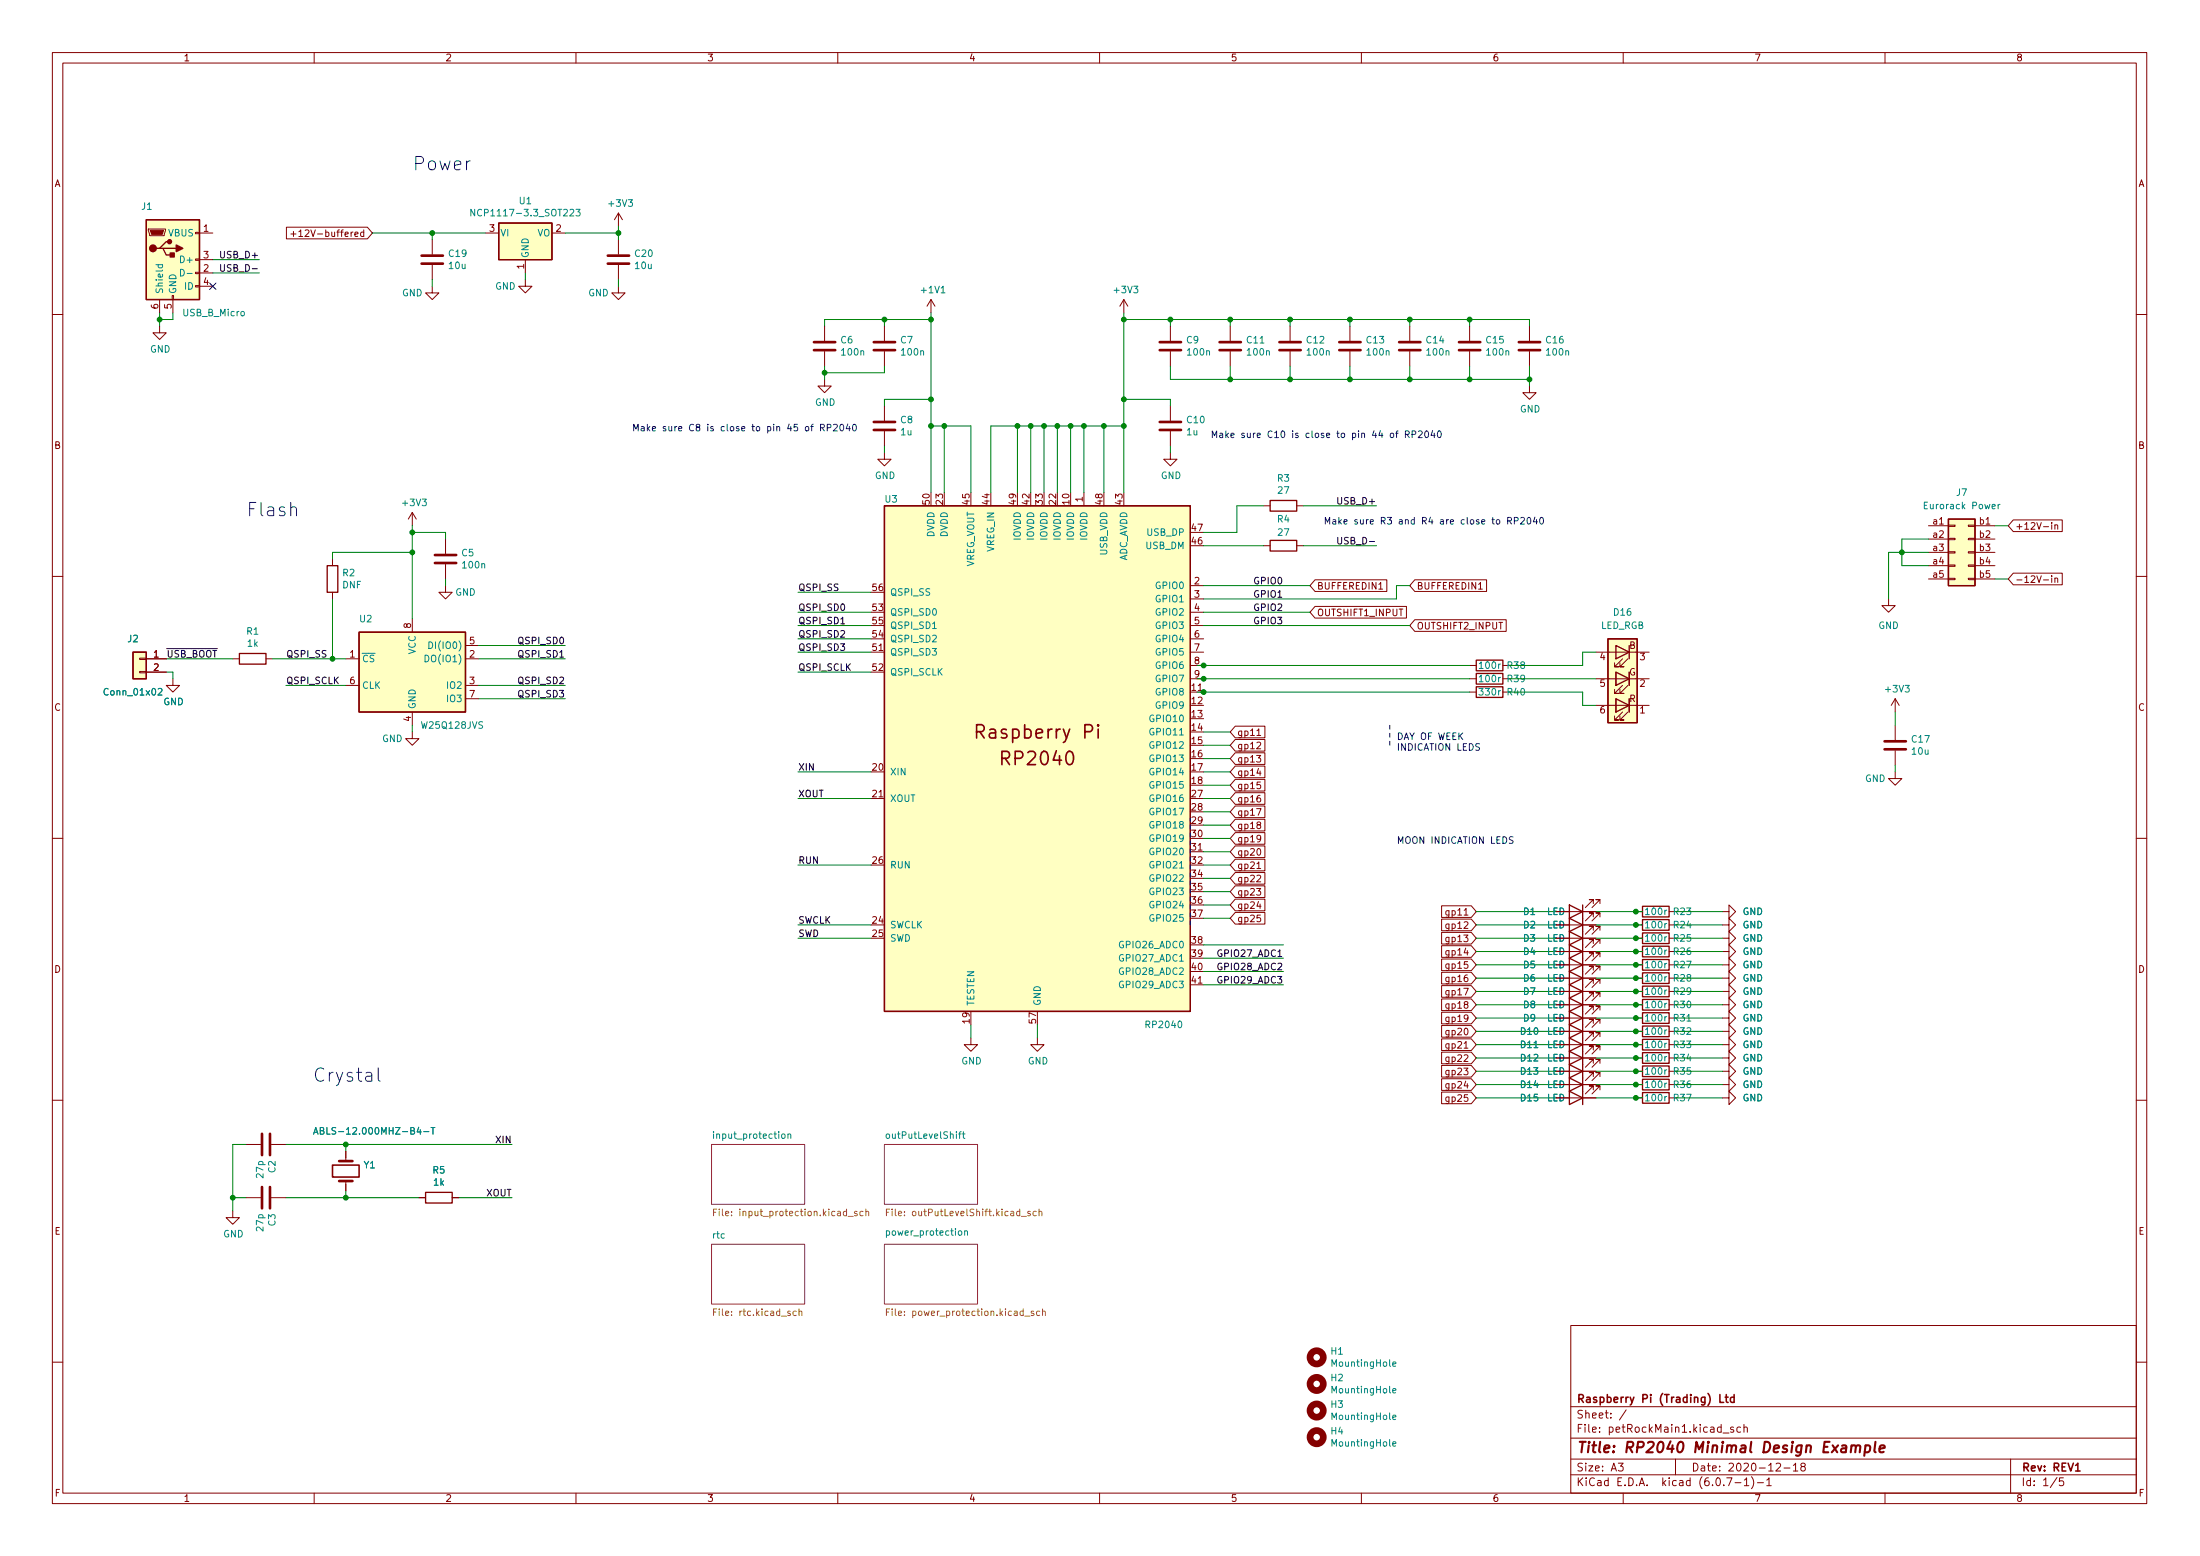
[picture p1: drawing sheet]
<svg xmlns="http://www.w3.org/2000/svg" width="420mm" height="297mm" viewBox="0 0 420 297" stroke-linecap="round" stroke-linejoin="round" font-family="sans-serif">
<g fill="none" stroke="#840000" stroke-width=".19">
<path d="M10 10h400v277h-400zM12 12h396v273h-396zM60 10v2M110 10v2M160 10v2M210 10v2M260 10v2M310 10v2M360 10v2M28.3 43.7h3.3v.3l-.2 1h-2.8zM30.5 57.2v2.5M32.9 56.4h.2v.8h-.2z"/>
<path d="M33 57.2v2.5M37.3 54.5h.8v.3h-.8zM37.3 52h.8v.2h-.8zM37.3 49.4h.8v.3h-.8zM37.3 44.4h.8v.2h-.8zM38.1 44.5h2.5M38.1 52.1h2.5M38.1 49.6h2.5M38.1 54.6h2.5M54.7 43.4h15.5l.9 1.1-.9 1.1h-15.5zM55.6 44.7h.9M56 44.2v1"/>
<path d="M57.1 44.2l.3-.3v1.3M57.1 45.2h.7M82.5 54.6v1.3h1.3l-1.3 1.3-1.2-1.3h1.2M82.5 45.8v2.8M82.5 50.6v2.8M92.7 44.5h2.5M100.3 53.4v1.2h1.3l-1.3 1.3-1.2-1.3h1.2M100.3 49.6v2.5M105.4 44.5h2.5M118.1 54.6v1.3h1.3l-1.3 1.3-1.3-1.3h1.3M118.1 40.7l-.8 1.2M118.1 40.7v2.5"/>
<path d="M118.1 45.8v2.8M118.1 50.6v2.8M118.1 40.7l.8 1.2M177.8 57.2l-.8 1.3M177.8 57.2v2.5M177.8 57.2l.8 1.3M214.6 57.2l-.7 1.3M214.6 57.2v2.5M214.6 57.2l.8 1.3M10 60h2M30.5 62.3v1.2h1.2l-1.2 1.3-1.3-1.3h1.3M157.5 72.4v1.3h1.2l-1.2 1.3-1.3-1.3h1.3"/>
<path d="M157.5 62.3v2.8M157.5 67.1v2.8M168.9 62.3v2.8M168.9 67.1v2.8M168.9 77.5v2.8M223.5 62.3v2.8M223.5 67.1v2.8M223.5 77.5v2.8M234.9 62.3v2.8M234.9 67.1v2.8M246.4 62.3v2.8M246.4 67.1v2.8"/>
<path d="M257.8 62.3v2.8M257.8 67.1v2.8M269.2 62.3v2.8M269.2 67.1v2.8M280.7 62.3v2.8M280.7 67.1v2.8M292.1 73.7v1.3h1.3l-1.3 1.2-1.3-1.2h1.3M292.1 62.3v2.8M292.1 67.1v2.8M408 60h2M78.7 97.8v2.6M78.7 97.8l-.7 1.3"/>
<path d="M78.7 97.8l.8 1.3M168.9 86.4v1.3h1.3l-1.3 1.2-1.3-1.2h1.3M168.9 82.3v2.8M207 94v2.6M223.5 86.4v1.3h1.3l-1.3 1.2-1.3-1.2h1.3M223.5 82.3v2.8M241.3 96.6h1.3M247.6 96.6h1.3M384.5 99.3h9.4v2.2h-9.4l-1-1.1zM391.8 99.8v.1M10 110h2M63.5 106.7v1.3"/>
<path d="M63.5 113.1v1.2M78.7 118.1v2.6M85.1 111.8v1.3h1.3l-1.3 1.2-1.3-1.2h1.3M85.1 102.9v2.8M85.1 107.7v2.8M227.3 111.8h2.6M227.3 114.3h2.6M227.3 116.9h2.6M227.3 119.4h2.6M241.3 104.2h1.3M247.6 104.2h1.3M251.1 110.7h13.8v2.2h-13.8l-.9-1.1z"/>
<path d="M251.1 115.8h17.5v2.2h-17.5l-.9-1.1zM263.3 112.5h.8M270.2 110.7h13.7v2.2h-13.7l-1-1.1zM270.2 118.3h17.5v2.2h-17.5l-1-1.1zM282.4 112.5h.7M360.7 114.3v1.3h1.2l-1.2 1.3-1.3-1.3h1.3M368.3 100.4h3.8M368.3 102.9h3.8M368.3 105.4h3.8M368.3 108h3.8M368.3 110.5h3.8M372.1 110.4h1.3v.3h-1.3z"/>
<path d="M372.1 107.9h1.3v.2h-1.3zM372.1 105.3h1.3v.3h-1.3zM372.1 102.8h1.3v.2h-1.3zM372.1 100.2h1.3v.3h-1.3zM375.9 110.4h1.3v.3h-1.3zM375.9 107.9h1.3v.2h-1.3zM375.9 105.3h1.3v.3h-1.3zM375.9 102.8h1.3v.2h-1.3zM375.9 100.2h1.3v.3h-1.3zM377.2 100.4h3.8M377.2 102.9h3.8M377.2 105.4h3.8"/>
<path d="M377.2 108h3.8M377.2 110.5h3.8M384.5 109.4h9.4v2.2h-9.4l-1-1.1zM390.3 110.7h.9M391.8 109.9v.1M391.8 100.2v.8M391.8 110.3v.9M392.4 110.5l.2-.2 .3 .1 .1 .8M392.4 100.3l.2-.1h.3l.1 .8M392.4 100.2v.8M392.4 110.3v.9M408 110h2"/>
<path d="M26.7 128.2h1.2v.2h-1.2zM26.7 125.6h1.2v.3h-1.2zM27.9 125.8h3.8M27.9 128.3h3.8M33 129.6v1.2h1.3l-1.3 1.3-1.3-1.3h1.3M44.4 125.8h1.3M50.8 125.8h1.3M66 125.8h2.6M66 130.8h2.6M78.7 139.7v1.3h1.3l-1.3 1.3-1.2-1.3h1.2M78.7 135.9v2.6M88.9 125.8h2.5"/>
<path d="M88.9 130.8h2.5M88.9 123.2h2.5M88.9 133.4h2.5M166.4 124.5h2.5M227.3 124.5h2.6M227.3 129.6h2.6M227.3 132.1h2.6M227.3 122h2.6M227.3 127h2.6M235.9 138.6h5.7v2.2h-5.7l-1-1.1zM280.7 129.6h1.2M280.7 132.1h1.2"/>
<path d="M280.7 127h1.2M287 129.6h1.3M287 132.1h1.3M287 127h1.3M304.8 124.5h10.2M304.8 134.7h10.2M304.8 129.6h6.3M308.6 128.3v2.5zM308.6 130.8h.1M308.6 133.4v2.5zM308.6 135.9h.1M309.9 125.8l-1.5 1.5h.7h-.7v-.8"/>
<path d="M309.9 130.8l-1.5 1.6h.7h-.7v-.8M309.9 135.9l-1.5 1.6h.7h-.7v-.8M310.9 125.8l-1.5 1.5h.7h-.7v-.8M310.9 130.8l-1.5 1.6h.7h-.7v-.8M310.9 135.9l-1.5 1.6h.7h-.7v-.8M311.1 128.3v2.5M311.1 133.4v2.5M312.4 129.6h2.6M361.9 133.4v2.5M361.9 138.5v2.8M361.9 133.4l-.7 1.3M361.9 133.4l.8 1.3"/>
<path d="M166.4 152.4h2.5M235.9 141.2h5.7v2.2h-5.7l-1-1.1zM235.9 156.4h5.7v2.2h-5.7l-1-1.1zM235.9 153.9h5.7v2.2h-5.7l-1-1.1zM235.9 146.2h5.7v2.3h-5.7l-1-1.1zM235.9 158.9h5.7v2.3h-5.7l-1-1.1zM235.9 148.8h5.7v2.2h-5.7l-1-1.1zM235.9 143.7h5.7v2.2h-5.7l-1-1.1zM235.9 151.3h5.7v2.2h-5.7l-1-1.1zM240 154.4h.8l-.5 1.2M240 144.2h.8l-.5 .5 .4 .1v.6l-.2 .1-.5-.1M240 141.8l.5-.1 .3 .3-.8 .9h.8"/>
<path d="M240 140.4h.8M240.3 157.5l-.3-.3 .1-.2 .2-.1 .4 .1v.3l-.5 .2-.2 .2 .1 .4 .2 .1h.2l.3-.3-.1-.3-.2-.1M240.3 146.7l-.3 .9h.8M240.7 151.8l-.4 .1a.86 .86 0 0 0 0 1.2l.4-.1 .1-.4-.3-.3h-.2l-.3 .3M240.7 149.3h-.6l-.1 .6 .2-.1h.5l.1 .2-.1 .4-.2 .2-.5-.2M240.8 160l-.3 .2h-.2l-.3-.2v-.3l.3-.2h.4l.1 .2a.84 .84 0 0 1-.4 1h-.2M361.9 147.4v1.2h1.3l-1.3 1.3-1.2-1.3h1.2M361.9 143.3v2.8M10 160h2M227.3 162.6h2.6M235.9 161.5h5.7v2.2h-5.7l-1-1.1zM235.9 169.1h5.7v2.2h-5.7l-1-1.1z"/>
<path d="M235.9 164h5.7v2.2h-5.7l-1-1.1zM235.9 174.2h5.7v2.2h-5.7l-1-1.1zM235.9 171.6h5.7v2.3h-5.7l-1-1.1zM235.9 166.6h5.7v2.2h-5.7l-1-1.1zM240 169.6h.8l-.5 .5 .4 .1v.6l-.2 .1-.5-.1M240 167.2l.5-.1 .3 .3-.8 .9h.8M240 165.8h.8M240.2 162.1l.1-.1a.68 .68 0 0 1 .5 .6 .68 .68 0 0 1-.5 .7l-.3-.5zM240.3 172.1l-.3 .9h.8M240.7 174.7h-.6l-.1 .6 .2-.1h.5l.1 .2-.1 .4-.2 .2-.5-.2M275.3 178h5.7l.9 1.1-.9 1.1h-5.7zM275.3 172.9h5.7l.9 1.1-.9 1.1h-5.7z"/>
<path d="M275.3 175.5h5.7l.9 1.1-.9 1.1h-5.7zM297.2 176.6h7.6M297.2 174h7.6M297.2 179.1h7.6M304.3 172.5v-.8h-.8h.8l-1.5 1.6M304.3 175v-.7h-.8h.8l-1.5 1.5M304.3 177.6v-.8h-.8h.8l-1.5 1.5M305.6 172.5v-.8h-.8h.8l-1.6 1.6M305.6 175v-.7h-.8h.8l-1.6 1.5M305.6 177.6v-.8h-.8h.8l-1.6 1.5M312.4 176.6h1.3M312.4 174h1.3"/>
<path d="M312.4 179.1h1.3M318.8 176.6h1.2M318.8 174h1.2M318.8 179.1h1.2M328.9 174h1.3v-1.2l1.3 1.2-1.3 1.3v-1.3M328.9 176.6h1.3v-1.3l1.3 1.3-1.3 1.2v-1.2M328.9 179.1h1.3v-1.3l1.3 1.3-1.3 1.3v-1.3M408 160h2M185.4 198.2v1.2h1.3l-1.3 1.3-1.3-1.3h1.3M198.1 198.2v1.2h1.3l-1.3 1.3-1.3-1.3h1.3M227.3 188h2.6M275.3 183.1h5.7l.9 1.1-.9 1.1h-5.7z"/>
<path d="M275.3 190.7h5.7l.9 1.1-.9 1.1h-5.7zM275.3 185.6h5.7l.9 1.1-.9 1.1h-5.7zM275.3 180.5h5.7l.9 1.1-.9 1.2h-5.7zM275.3 188.2h5.7l.9 1.1-.9 1.1h-5.7zM275.3 193.2h5.7l.9 1.1-.9 1.2h-5.7zM275.3 195.8h5.7l.9 1.1-.9 1.1h-5.7zM275.3 198.3h5.7l.9 1.1-.9 1.1h-5.7zM297.2 199.4h7.6M297.2 194.3h7.6M297.2 196.9h7.6M297.2 189.3h7.6M297.2 186.7h7.6"/>
<path d="M297.2 191.8h7.6M297.2 184.2h7.6M297.2 181.6h7.6M304.3 197.9v-.8h-.8h.8l-1.5 1.6M304.3 180.1v-.7h-.8h.8l-1.5 1.5M304.3 182.7v-.8h-.8h.8l-1.5 1.5M304.3 185.2v-.8h-.8h.8l-1.5 1.6M304.3 187.7v-.7h-.8h.8l-1.5 1.5M304.3 195.4v-.8h-.8h.8l-1.5 1.5M304.3 190.3v-.8h-.8h.8l-1.5 1.5M304.3 192.8v-.7h-.8h.8l-1.5 1.5M305.6 197.9v-.8h-.8h.8l-1.6 1.6"/>
<path d="M305.6 180.1v-.7h-.8h.8l-1.6 1.5M305.6 182.7v-.8h-.8h.8l-1.6 1.5M305.6 185.2v-.8h-.8h.8l-1.6 1.6M305.6 187.7v-.7h-.8h.8l-1.6 1.5M305.6 195.4v-.8h-.8h.8l-1.6 1.5M305.6 190.3v-.8h-.8h.8l-1.6 1.5M305.6 192.8v-.7h-.8h.8l-1.6 1.5M312.4 199.4h1.3M312.4 194.3h1.3M312.4 196.9h1.3M312.4 189.3h1.3M312.4 186.7h1.3"/>
<path d="M312.4 191.8h1.3M312.4 184.2h1.3M312.4 181.6h1.3M318.8 199.4h1.2M318.8 194.3h1.2M318.8 196.9h1.2M318.8 189.3h1.2M318.8 186.7h1.2M318.8 191.8h1.2M318.8 184.2h1.2M318.8 181.6h1.2M328.9 194.3h1.3v-1.2l1.3 1.2-1.3 1.3v-1.3"/>
<path d="M328.9 196.9h1.3v-1.3l1.3 1.3-1.3 1.3v-1.3M328.9 199.4h1.3v-1.2l1.3 1.2-1.3 1.3v-1.3M328.9 186.7h1.3v-1.2l1.3 1.2-1.3 1.3v-1.3M328.9 181.6h1.3v-1.2l1.3 1.2-1.3 1.3v-1.3M328.9 184.2h1.3v-1.3l1.3 1.3-1.3 1.3v-1.3M328.9 189.3h1.3v-1.3l1.3 1.3-1.3 1.2v-1.2M328.9 191.8h1.3v-1.3l1.3 1.3-1.3 1.3v-1.3M10 210h2M47 218.5h2.8M51.8 218.5h2.8M66 219.7v2M275.3 205.9h5.7l.9 1.1-.9 1.2h-5.7z"/>
<path d="M275.3 200.9h5.7l.9 1.1-.9 1.1h-5.7zM275.3 208.5h5.7l.9 1.1-.9 1.1h-5.7zM275.3 203.4h5.7l.9 1.1-.9 1.1h-5.7zM297.2 202h7.6M297.2 204.5h7.6M297.2 207h7.6M297.2 209.6h7.6M304.3 203v-.8h-.8h.8l-1.5 1.5M304.3 205.5v-.7h-.8h.8l-1.5 1.5M304.3 208.1v-.8h-.8h.8l-1.5 1.5M304.3 200.4v-.7h-.8h.8l-1.5 1.5M305.6 203v-.8h-.8h.8l-1.6 1.5"/>
<path d="M305.6 205.5v-.7h-.8h.8l-1.6 1.5M305.6 208.1v-.8h-.8h.8l-1.6 1.5M305.6 200.4v-.7h-.8h.8l-1.6 1.5M312.4 202h1.3M312.4 204.5h1.3M312.4 207h1.3M312.4 209.6h1.3M318.8 202h1.2M318.8 204.5h1.2M318.8 207h1.2M318.8 209.6h1.2M328.9 202h1.3v-1.3l1.3 1.3-1.3 1.2v-1.2"/>
<path d="M328.9 204.5h1.3v-1.3l1.3 1.3-1.3 1.3v-1.3M328.9 207h1.3v-1.2l1.3 1.2-1.3 1.3v-1.3M328.9 209.6h1.3v-1.3l1.3 1.3-1.3 1.3v-1.3M408 210h2M44.4 231.2v1.2h1.3l-1.3 1.3-1.2-1.3h1.2M47 228.6h2.8M51.8 228.6h2.8M66 225.5v1.9M80 228.6h1.3M86.4 228.6h1.2M300 253h108v32h-108zM10 260h2"/>
<path d="M300 278.5h108M300 274.5h108M300 268.5h108M309.1 279.3h.9l-.5 .6 .4 .1v.7l-.2 .1-.6-.1M310.6 269.1l-1.3 2M320 278.5v3M329.1 273.6h1.1M331.1 272.5l-.4-.1-.2 .2 .1 .2 .5 .2v.3h-.6M332.4 272.5l-.4-.1-.3 .3 .2 .6h.5M333.1 272.6l.2-.2 .3 .1 .1 .9M333.1 271.9v1.5M339.2 279.5l.6-.2 .2 .2 .1 .2-1 1.1h1"/>
<path d="M342.5 279.7l.4-.4v1.5M344.2 280l-.3-.3 .1-.2 .2-.2 .4 .1 .2 .2-.1 .2-.6 .2-.2 .2v.3l.3 .3 .4-.1 .2-.2-.1-.4-.2-.1M384 278.5v6.5M408 260h2M60 285v2M110 285v2M160 285v2M210 285v2M260 285v2M300 281.5h108M310 285v2M329.8 282.1h1l-.7 1.5"/>
<path d="M331.4 283h1.1M333.1 282.5l.5-.4v1.5M333.1 283.6h.9M334.5 281.9a1.72 1.72 0 0 1 0 2.3M335.6 283h1.2M337.4 282.5l.5-.4v1.5M337.4 283.6h.9M340.7 280.2h1.2M342.5 280.8h.9M360 285v2M392.9 282l-1.3 2M394.1 282.1h-.7l-.1 .7 .2-.1 .5 .1 .1 .2v.5l-.3 .1-.5-.1"/>
</g>
<path d="M63.5 222.4h5.1v2.3h-5.1zM328.5 266.2v1.5h.7M329.5 266.7h.5M329.7 266.2v1.3l.3 .2M331.2 266.8l-.4-.1-.3 .3 .1 .6h.6M331.2 266.2v1.5M396.4 280.8h.9" fill="none" stroke="#840000" stroke-width=".3"/>
<path d="M353.6 276.1a.49 .49 0 0 1 .8 .1l-.1 1M353.6 275.9l-.1 1.3M354.4 276.2a.5 .5 0 0 1 .8-.2v1.2M356.3 276h.7l.2 .3-.1 .6a.66 .66 0 0 1-1 .2M356.3 275.9l-.3 2M358.2 275.2l-.2 1.8 .2 .2M359 276.6l.9-.2v-.4h-.8l-.2 1 .3 .2 .5-.1" fill="none" stroke="#840000" stroke-width=".4"/>
<g fill="#fff" stroke="#fff" stroke-width=".19">
<path d="M168.9 218.5h17.8v11.4h-17.8z"/>
<path d="M135.9 237.5h17.8v11.5h-17.8z"/>
<path d="M135.9 218.5h17.8v11.4h-17.8z"/>
<path d="M168.9 237.5h17.8v11.5h-17.8z"/>
</g>
<path d="M135.9 218.5h17.8v11.4h-17.8zM168.9 218.5h17.8v11.4h-17.8zM135.9 237.5h17.8v11.5h-17.8zM168.9 237.5h17.8v11.5h-17.8z" fill="none" stroke="#840084" stroke-width=".19"/>
<g fill="none" stroke="#008484" stroke-width=".19">
<path d="M90.7 40v1.2l-.8-1.2v1.2M110 40h.8l-.4 .4 .3 .2v.5l-.1 .1-.6-.1M29.8 50.5h1.3M30.3 50.5l-.1 .4 .2 .2 .6-.1v-.5M34.5 51.4a.64 .64 0 0 1 .7 .6 .64 .64 0 0 1-.7 .7zM35.7 52.2h1M381.6 96.3v.8M382 96.3l-.4 .2M30.2 131.5l.5-.1 .2 .4-.8 .9h.8M81.2 125.1a.64 .64 0 0 1 .7 .6 .64 .64 0 0 1-.7 .6zM81.9 122.5a.64 .64 0 0 1 .7 .7 .64 .64 0 0 1-.7 .6zM59.9 216.5l.4-1.3 .4 1.3"/>
<path d="M60 216.1h.6M61.2 215.8h.5l.1-.4-.6-.2v1.3h.4l.2-.1 .1-.3-.3-.3M80.9 216h1M82.3 215.2h.8M82.7 215.2v1.3M149.3 216.6l.2-.1 .4 .1v.5l-.1 .2h-.3l-.2-.1zM150.5 216.6l.2-.1h.3v.8M150.5 216.5v.8M183.1 216.5h.5M183.6 216l-.3 .2v1.1M183.8 216.5h.5M184 216v1.1l.3 .2"/>
<path d="M183.1 235h.3l.3 .2v.4l-.3 .2-.3-.1-.1-.1zM184.2 235.1l.2-.1h.3l.1 .8M184.2 235v.8M266 275.7l.6-.2-.1-.2-.3-.1-.2 .2 .1 .6h.4M266 260.4l.6-.1-.1-.3h-.3l-.2 .2 .1 .6h.4M266 270.6l.6-.2-.1-.2-.3-.1-.2 .2 .1 .6h.4M266 265.5l.6-.1-.1-.3h-.3l-.2 .1 .1 .7h.4"/>
</g>
<g fill="none" stroke="#848400" stroke-width=".19">
<path d="M136.3 231.4h.4M136.9 230.8h-.6v1.3M162 232.2h.9M163.7 231.3l-.3-.1-.2 .2v.2l.5 .1v.3h-.5M164.8 231.3l-.3-.1-.3 .3 .1 .5h.5M165.4 231.4l.1-.2 .3 .1 .1 .8M165.4 230.8v1.3M169.3 231.4h.4M169.9 230.8h-.6v1.3M196.7 231.3l-.3-.1-.1 .2v.2l.4 .1v.3h-.4M197.9 231.3l-.4-.1-.2 .3 .1 .5h.5M198.4 231.4l.2-.2 .3 .1 .1 .8"/>
<path d="M198.4 230.8v1.3M136.3 250.5h.4M136.9 249.9h-.6v1.2M152.1 250.4l-.4-.1-.2 .2 .1 .6h.5M152.6 250.4l.2-.1 .3 .1v.7M152.6 249.9v1.2M169.3 250.5h.4M169.9 249.9h-.6v1.2M197.4 250.4l-.3-.1-.2 .2 .1 .2 .4 .1v.3h-.5M198.6 250.4l-.4-.1-.2 .2 .1 .6h.5M199.1 250.4l.2-.1 .3 .1 .1 .7M199.1 249.9v1.2"/>
</g>
<g fill="none" stroke="#840000" stroke-width=".25">
<path d="M27.9 41.9h10.2v15.3h-10.2zM30.5 47.4h.6l.6 1.3h1.3M31.1 47.4h2.6M32.4 46.1h-.7l-1.2 1.3h-.7M95.2 42.6h10.2v7h-10.2zM168.9 96.6h58.4v96.5h-58.4zM242.6 95.5h5v2.1h-5zM372.1 99.1h5.1v12.7h-5.1zM62.5 108h2v5.1h-2zM242.6 103.2h5v2h-5zM25.4 124.5h2.5v5.1h-2.5zM45.7 124.8h5.1v2h-5.1z"/>
<path d="M68.6 120.7h20.3v15.2h-20.3zM281.9 131.1h5.1v2h-5.1zM281.9 126h5.1v2.1h-5.1zM281.9 128.6h5.1v2h-5.1zM307.1 122h5.6v16h-5.6zM308.6 123.2l2.5 1.3-2.5 1.3zM308.6 128.3l2.5 1.3-2.5 1.2zM308.6 133.4l2.5 1.3-2.5 1.2zM311.1 123.2v2.6M311.1 128.3v2.5M311.1 133.4v2.5M299.7 172.8l2.6 1.2-2.6 1.3z"/>
<path d="M299.7 175.3l2.6 1.3-2.6 1.2zM299.7 177.8l2.6 1.3-2.6 1.3zM302.3 172.8v38.1M313.7 175.6h5.1v2h-5.1zM313.7 173h5.1v2h-5.1zM313.7 178.1h5.1v2h-5.1zM299.7 198.2l2.6 1.2-2.6 1.3zM299.7 180.4l2.6 1.2-2.6 1.3zM299.7 182.9l2.6 1.3-2.6 1.3zM299.7 185.5l2.6 1.2-2.6 1.3zM299.7 188l2.6 1.3-2.6 1.2zM299.7 195.6l2.6 1.3-2.6 1.3z"/>
<path d="M299.7 190.5l2.6 1.3-2.6 1.3zM299.7 193.1l2.6 1.2-2.6 1.3zM313.7 198.4h5.1v2h-5.1zM313.7 193.3h5.1v2.1h-5.1zM313.7 195.9h5.1v2h-5.1zM313.7 188.3h5.1v2h-5.1zM313.7 185.7h5.1v2h-5.1zM313.7 190.8h5.1v2h-5.1zM313.7 183.2h5.1v2h-5.1zM313.7 180.6h5.1v2.1h-5.1zM299.7 203.2l2.6 1.3-2.6 1.3zM299.7 205.8l2.6 1.2-2.6 1.3z"/>
<path d="M299.7 208.3l2.6 1.3-2.6 1.3zM299.7 200.7l2.6 1.3-2.6 1.2zM313.7 201h5.1v2h-5.1zM313.7 203.5h5.1v2h-5.1zM313.7 206h5.1v2.1h-5.1zM313.7 208.6h5.1v2h-5.1zM81.3 227.6h5.1v2.1h-5.1z"/>
</g>
<g fill="#ffffc2" stroke="#ffffc2" stroke-width=".19">
<path d="M25.4 124.5h2.5v5.1h-2.5z"/>
<path d="M68.6 120.7h20.3v15.2h-20.3z"/>
<path d="M95.2 42.6h10.2v7h-10.2z"/>
<path d="M307.1 122h5.6v16h-5.6z"/>
<path d="M168.9 96.6h58.4v96.5h-58.4z"/>
<path d="M372.1 99.1h5.1v12.7h-5.1z"/>
<path d="M27.9 41.9h10.2v15.3h-10.2z"/>
</g>
<g fill="none" stroke="#840000" stroke-width=".51">
<path d="M80.5 50.3h4.1M80.5 48.8h4.1M116.1 50.3h4M116.1 48.8h4M155.4 66.8h4.1M155.4 65.3h4.1M166.9 66.8h4M166.9 65.3h4M221.5 66.8h4.1M221.5 65.3h4.1M232.9 66.8h4.1M232.9 65.3h4.1"/>
<path d="M244.3 66.8h4.1M244.3 65.3h4.1M255.8 66.8h4M255.8 65.3h4M267.2 66.8h4.1M267.2 65.3h4.1M278.6 66.8h4.1M278.6 65.3h4.1M290.1 66.8h4M290.1 65.3h4M166.9 82.1h4M166.9 80.6h4"/>
<path d="M221.5 82.1h4.1M221.5 80.6h4.1M83.1 107.5h4M83.1 106h4M359.9 143h4.1M359.9 141.5h4.1M50 216.4v4.1M51.6 216.4v4.1M50 226.6v4.1M51.6 226.6v4.1M64.8 221.7h2.5M64.8 225.5h2.5"/>
</g>
<g fill="none" stroke="#840000" stroke-width="1.3">
<circle cx="251.5" cy="259.1" r="1.27"/>
<circle cx="251.5" cy="274.4" r="1.27"/>
<circle cx="251.5" cy="264.2" r="1.27"/>
<circle cx="251.5" cy="269.3" r="1.27"/>
</g>
<path d="M209.7 138.3l-.1 .2 .1 .1 .2-.1-.2-.2v.3M209.7 139.2v1.7" fill="none" stroke="#840000" stroke-width=".32"/>
<g fill="#840000" stroke="#840000" stroke-width=".25">
<path d="M33.7 46.8l1.2 .6-1.2 .6z"/>
<path d="M32.5 48.3h.8v.8h-.8z"/>
<circle cx="29.2" cy="47.4" r=".63"/>
<circle cx="32.4" cy="46.1" r=".38"/>
</g>
<path d="M28.7 44h2.5l-.2 .7h-2z" fill="#840000" stroke="#840000" stroke-width=".19"/>
<path d="M42.1 50.5v1l.3 .3h.2l.3-.3v-1M255.5 102.6v1l.2 .3 .4-.1 .1-.2v-1" fill="none" stroke="#000" stroke-width=".19"/>
<g fill="none" stroke="#0000c2" stroke-width=".19">
<path d="M154.8 81.4h.5M155.3 81l-.3 .2v1.1M156.7 81.7l.6-.1 .1-.2v-.3l-.7-.1v1.3M157 81.7l.4 .6M158 81.7l.6-.1 .1-.2-.1-.3-.6-.1v1.3M159.2 81.1l.5-.1 .2 .4-.8 .9h.8M160.5 81.1l.2-.1a.68 .68 0 0 1 .4 .6 .68 .68 0 0 1-.4 .7l-.3-.5zM161.9 80.9l-.3 .9h.8M162.2 81.4v.9M162.9 81.1l.2-.1a.68 .68 0 0 1 .5 .6 .68 .68 0 0 1-.5 .7l-.3-.5zM266.5 82.7h.5M267 82.3l-.3 .1v1.1"/>
<path d="M268.4 82.9h.6l.1-.2v-.3l-.7-.1v1.2M268.7 82.9l.4 .6M269.7 82.9h.6l.1-.2-.1-.3-.6-.1v1.2M270.9 82.4l.5-.1 .2 .3-.8 .9h.8M272.2 82.4l.2-.1a.68 .68 0 0 1 .4 .6 .68 .68 0 0 1-.4 .6l-.3-.4zM273.6 82.2l-.3 .9h.8M273.9 82.7v.8M274.6 82.4l.2-.1a.68 .68 0 0 1 .5 .6 .68 .68 0 0 1-.5 .6l-.3-.4zM287.9 99.4h.6l.2-.2-.1-.3-.7-.1v1.2M288.2 99.4l.5 .6M289.2 99.4h.6l.1-.2v-.3l-.7-.1v1.2M290.4 98.9l.5-.1 .2 .3-.7 .9h.7"/>
<path d="M291.8 98.9l.1-.1a.68 .68 0 0 1 .5 .6 .68 .68 0 0 1-.5 .6l-.3-.4zM293.1 98.7l-.3 .9h.8M293.4 99.2v.8M294.2 98.8h.2a.68 .68 0 0 1 .4 .6 .68 .68 0 0 1-.4 .6 .85 .85 0 0 1-.2-1.2zM289 159.8l-.5-.1-.3 .3 .2 .3 .5 .2v.4l-.2 .1-.5-.1M72.2 203.9v2.1l.4 .4"/>
</g>
<path d="M265.4 138.5v3.8M227.3 176.6v-20.4" fill="none" stroke="#0000c2" stroke-width=".19" stroke-dasharray=".8 .8"/>
<g fill="none" stroke="#008400" stroke-width=".19">
<path d="M30.5 59.7v2.6M33 59.7v1.3h-2.5M40.6 52.1h8.9M40.6 49.6h8.9M71.1 44.5h21.6M82.5 44.5v1.3M82.5 53.4v1.2M100.3 52.1v1.3M107.9 44.5h10.2M118.1 43.2v2.6M118.1 53.4v1.2M177.8 59.7v34.3"/>
<path d="M214.6 59.7v34.3M157.5 69.9v2.5M168.9 69.9v1.3h-11.4M168.9 61v1.3M177.8 61h-20.3v1.3M177.8 76.2h-8.9v1.3M214.6 61h77.5v1.3M214.6 76.2h8.9v1.3M223.5 69.9v2.5h68.6M223.5 61v1.3M234.9 61v1.3M234.9 69.9v2.5"/>
<path d="M246.4 61v1.3M246.4 69.9v2.5M257.8 61v1.3M257.8 69.9v2.5M269.2 61v1.3M269.2 69.9v2.5M280.7 61v1.3M280.7 69.9v2.5M292.1 69.9v3.8M168.9 85.1v1.3M177.8 81.3h7.6v12.7M180.3 81.3v12.7"/>
<path d="M194.3 81.3v12.7M196.8 81.3v12.7M199.4 81.3v12.7M201.9 81.3v12.7M204.5 81.3v12.7M207 81.3v12.7M210.8 81.3v12.7M214.6 81.3h-25.4v12.7M223.5 85.1v1.3M241.3 96.6h-5.1v5h-6.3M248.9 96.6h14M63.5 114.3v11.5"/>
<path d="M78.7 101.6h6.4v1.3M78.7 100.4v17.7M78.7 105.4h-15.2v1.3M85.1 110.5v1.3M152.4 119.4h14M152.4 116.9h14M152.4 113.1h14M229.9 111.8h20.3M229.9 104.2h11.4M229.9 119.4h39.3M229.9 116.9h20.3M248.9 104.2h14"/>
<path d="M269.2 111.8h-2.5v2.5h-36.8M368.3 105.4h-7.6v8.9M368.3 102.9h-5.1v5.1h5.1M381 110.5h2.5M381 100.4h2.5M31.7 128.3h1.3v1.3M31.7 125.8h12.7M52.1 125.8h13.9M54.6 130.8h11.4M78.7 138.5v1.2M91.4 130.8h16.5M91.4 125.8h16.5"/>
<path d="M91.4 123.2h16.5M91.4 133.4h16.5M152.4 124.5h14M152.4 128.3h14M152.4 122h14M228.6 129.6h52.1M228.6 127h52.1M228.6 132.1h52.1M229.9 139.7h5M288.3 132.1h14v2.6h2.5M288.3 129.6h16.5M304.8 124.5h-2.5v2.5h-14"/>
<path d="M361.9 135.9v2.6M152.4 152.4h14M152.4 147.4h14M229.9 142.3h5M229.9 144.8h5M229.9 157.5h5M229.9 152.4h5M229.9 155h5M229.9 149.9h5M229.9 147.4h5M361.9 146.1v1.3M152.4 179.1h14"/>
<path d="M152.4 176.6h14M152.4 165.1h14M229.9 175.3h5M229.9 165.1h5M229.9 170.2h5M229.9 162.6h5M229.9 167.7h5M229.9 160.1h5M229.9 172.8h5M281.9 174h15.3M281.9 179.1h15.3M281.9 176.6h15.3"/>
<path d="M304.8 174h8.9M304.8 179.1h8.9M304.8 176.6h8.9M320 174h8.9M320 179.1h8.9M320 176.6h8.9M185.4 195.6v2.6M198.1 195.6v2.6M229.9 182.9h15.2M229.9 188h15.2M229.9 185.5h15.2M229.9 180.4h15.2"/>
<path d="M281.9 194.3h15.3M281.9 186.7h15.3M281.9 191.8h15.3M281.9 184.2h15.3M281.9 181.6h15.3M281.9 189.3h15.3M281.9 196.9h15.3M281.9 199.4h15.3M304.8 194.3h8.9M304.8 186.7h8.9M304.8 191.8h8.9M304.8 184.2h8.9"/>
<path d="M304.8 181.6h8.9M304.8 189.3h8.9M304.8 196.9h8.9M304.8 199.4h8.9M320 194.3h8.9M320 186.7h8.9M320 191.8h8.9M320 184.2h8.9M320 181.6h8.9M320 189.3h8.9M320 196.9h8.9M320 199.4h8.9"/>
<path d="M47 218.5h-2.6v12.7M54.6 218.5h43.2M66 218.5v1.2M281.9 202h15.3M281.9 207h15.3M281.9 209.6h15.3M281.9 204.5h15.3M304.8 202h8.9M304.8 207h8.9M304.8 209.6h8.9M304.8 204.5h8.9M320 202h8.9"/>
<path d="M320 207h8.9M320 209.6h8.9M320 204.5h8.9M44.4 228.6h2.6M54.6 228.6h25.4M66 227.4v1.2M87.6 228.6h10.2"/>
</g>
<path d="M40 54l1.2 1.3M41.2 54l-1.2 1.3" fill="none" stroke="#000084" stroke-width=".19"/>
<g fill="#008400" stroke="#008400" stroke-width=".19">
<circle cx="66" cy="218.5" r=".46"/>
<circle cx="66" cy="228.6" r=".46"/>
<circle cx="44.4" cy="228.6" r=".46"/>
<circle cx="63.5" cy="125.8" r=".46"/>
<circle cx="201.9" cy="81.3" r=".46"/>
<circle cx="204.5" cy="81.3" r=".46"/>
<circle cx="229.9" cy="127" r=".46"/>
<circle cx="229.9" cy="129.6" r=".46"/>
<circle cx="229.9" cy="132.1" r=".46"/>
<circle cx="196.8" cy="81.3" r=".46"/>
<circle cx="199.4" cy="81.3" r=".46"/>
<circle cx="177.8" cy="81.3" r=".46"/>
<circle cx="214.6" cy="76.2" r=".46"/>
<circle cx="214.6" cy="81.3" r=".46"/>
<circle cx="214.6" cy="61" r=".46"/>
<circle cx="207" cy="81.3" r=".46"/>
<circle cx="210.8" cy="81.3" r=".46"/>
<circle cx="194.3" cy="81.3" r=".46"/>
<circle cx="180.3" cy="81.3" r=".46"/>
<circle cx="177.8" cy="76.2" r=".46"/>
<circle cx="168.9" cy="61" r=".46"/>
<circle cx="177.8" cy="61" r=".46"/>
<circle cx="157.5" cy="71.2" r=".46"/>
<circle cx="118.1" cy="44.5" r=".46"/>
<circle cx="30.5" cy="61" r=".46"/>
<circle cx="78.7" cy="105.4" r=".46"/>
<circle cx="78.7" cy="101.6" r=".46"/>
<circle cx="82.5" cy="44.5" r=".46"/>
<circle cx="269.2" cy="61" r=".46"/>
<circle cx="280.7" cy="61" r=".46"/>
<circle cx="246.4" cy="72.4" r=".46"/>
<circle cx="234.9" cy="72.4" r=".46"/>
<circle cx="257.8" cy="61" r=".46"/>
<circle cx="246.4" cy="61" r=".46"/>
<circle cx="269.2" cy="72.4" r=".46"/>
<circle cx="292.1" cy="72.4" r=".46"/>
<circle cx="280.7" cy="72.4" r=".46"/>
<circle cx="234.9" cy="61" r=".46"/>
<circle cx="223.5" cy="61" r=".46"/>
<circle cx="257.8" cy="72.4" r=".46"/>
<circle cx="312.4" cy="174" r=".46"/>
<circle cx="363.2" cy="105.4" r=".46"/>
<circle cx="312.4" cy="194.3" r=".46"/>
<circle cx="312.4" cy="189.3" r=".46"/>
<circle cx="312.4" cy="191.8" r=".46"/>
<circle cx="312.4" cy="186.7" r=".46"/>
<circle cx="312.4" cy="176.6" r=".46"/>
<circle cx="312.4" cy="181.6" r=".46"/>
<circle cx="312.4" cy="179.1" r=".46"/>
<circle cx="312.4" cy="184.2" r=".46"/>
<circle cx="312.4" cy="199.4" r=".46"/>
<circle cx="312.4" cy="196.9" r=".46"/>
<circle cx="312.4" cy="202" r=".46"/>
<circle cx="312.4" cy="207" r=".46"/>
<circle cx="312.4" cy="209.6" r=".46"/>
<circle cx="312.4" cy="204.5" r=".46"/>
</g>
<g font-size="3.5" fill="#0000c2">
<text x="78.7" y="32.5">Power</text>
<text x="47" y="98.6">Flash</text>
<text x="59.7" y="206.5">Crystal</text>
</g>
<g font-size="3.5" fill="#840000">
<text x="187.2" y="141">Raspberry Pi</text>
<text x="191.7" y="146.1">RP2040</text>
</g>
<text font-size="2.8" fill="#840000" x="301" y="277.3">Title: RP2040 Minimal Design Example</text>
<g font-size="2.1" fill="#840000">
<text x="301" y="267.8">Raspberry Pi (Trading) Ltd</text>
<text x="301" y="273.5">File: petRockMain1.kicad_sch</text>
<text x="301" y="270.8">Sheet: /</text>
<text x="301" y="280.9">Size: A3</text>
<text x="323" y="280.9">Date: 2020-12-18</text>
<text x="386" y="280.9">Rev: REV1</text>
<text x="301" y="283.7">KiCad E.D.A. kicad (6.0.7-1)-1</text>
<text x="386" y="283.7">Id: 1/5</text>
</g>
<g font-size="1.8" fill="#840000">
<text x="35" y="11.7">1</text>
<text x="85" y="11.7">2</text>
<text x="135" y="11.7">3</text>
<text x="185" y="11.7">4</text>
<text x="235" y="11.7">5</text>
<text x="285" y="11.7">6</text>
<text x="335" y="11.7">7</text>
<text x="385" y="11.7">8</text>
<text x="10.3" y="35.7">A</text>
<text x="408.3" y="35.7">A</text>
<text x="38.9" y="44.2">1</text>
<text x="58" y="45.2">+12V-buffered</text>
<text x="93.5" y="44.2">3</text>
<text x="106.2" y="44.2">2</text>
<text x="38.9" y="51.9">2</text>
<text x="38.9" y="49.3">3</text>
<text x="100.1" y="51.3" transform="rotate(-90 100.1 51.3)">1</text>
<text x="30.2" y="58.9" transform="rotate(-90 30.2 58.9)">6</text>
<text x="32.8" y="58.9" transform="rotate(-90 32.8 58.9)">5</text>
<text x="38.9" y="54.4">4</text>
<text x="10.3" y="85.7">B</text>
<text x="408.3" y="85.7">B</text>
<text x="206.8" y="95.8" transform="rotate(-90 206.8 95.8)">1</text>
<text x="177.5" y="96.3" transform="rotate(-90 177.5 96.3)">50</text>
<text x="180.1" y="96.3" transform="rotate(-90 180.1 96.3)">23</text>
<text x="185.2" y="96.3" transform="rotate(-90 185.2 96.3)">45</text>
<text x="189" y="96.3" transform="rotate(-90 189 96.3)">44</text>
<text x="194.1" y="96.3" transform="rotate(-90 194.1 96.3)">49</text>
<text x="196.6" y="96.3" transform="rotate(-90 196.6 96.3)">42</text>
<text x="199.1" y="96.3" transform="rotate(-90 199.1 96.3)">33</text>
<text x="201.7" y="96.3" transform="rotate(-90 201.7 96.3)">22</text>
<text x="204.2" y="96.3" transform="rotate(-90 204.2 96.3)">10</text>
<text x="210.6" y="96.3" transform="rotate(-90 210.6 96.3)">48</text>
<text x="214.4" y="96.3" transform="rotate(-90 214.4 96.3)">43</text>
<text x="227.6" y="101.4">47</text>
<text x="369.2" y="100.1">a1</text>
<text x="378.1" y="100.1">b1</text>
<text x="384.8" y="101.1">+12V-in</text>
<text x="227.6" y="103.9">46</text>
<text x="369.2" y="102.7">a2</text>
<text x="369.2" y="105.2">a3</text>
<text x="369.2" y="107.7">a4</text>
<text x="378.1" y="102.7">b2</text>
<text x="378.1" y="105.2">b3</text>
<text x="378.1" y="107.7">b4</text>
<text x="166.7" y="112.8">56</text>
<text x="228.1" y="111.5">2</text>
<text x="251.5" y="112.5">BUFFEREDIN1</text>
<text x="270.5" y="112.5">BUFFEREDIN1</text>
<text x="369.2" y="110.3">a5</text>
<text x="378.1" y="110.3">b5</text>
<text x="384.8" y="111.3">-12V-in</text>
<text x="78.5" y="119.9" transform="rotate(-90 78.5 119.9)">8</text>
<text x="166.7" y="116.6">53</text>
<text x="166.7" y="119.2">55</text>
<text x="228.1" y="114.1">3</text>
<text x="228.1" y="116.6">4</text>
<text x="228.1" y="119.2">5</text>
<text x="251.5" y="117.6">OUTSHIFT1_INPUT</text>
<text x="29.4" y="125.5">1</text>
<text x="66.8" y="125.5">1</text>
<text x="89.7" y="125.5">2</text>
<text x="89.7" y="123">5</text>
<text x="166.7" y="124.2">51</text>
<text x="166.7" y="121.7">54</text>
<text x="228.1" y="121.7">6</text>
<text x="228.1" y="124.2">7</text>
<text x="270.5" y="120.1">OUTSHIFT2_INPUT</text>
<text x="311.1" y="123.9">B</text>
<text x="29.4" y="128.1">2</text>
<text x="66.8" y="130.6">6</text>
<text x="89.7" y="130.6">3</text>
<text x="166.7" y="128.1">52</text>
<text x="227.6" y="131.9">11</text>
<text x="228.1" y="126.8">8</text>
<text x="228.1" y="129.3">9</text>
<text x="305.6" y="126">4</text>
<text x="305.6" y="131.1">5</text>
<text x="311.1" y="128.9">G</text>
<text x="313.2" y="131.1">2</text>
<text x="313.2" y="126">3</text>
<text x="10.3" y="135.7">C</text>
<text x="78.5" y="137.7" transform="rotate(-90 78.5 137.7)">4</text>
<text x="89.7" y="133.1">7</text>
<text x="227.6" y="134.4">12</text>
<text x="227.6" y="136.9">13</text>
<text x="305.6" y="136.2">6</text>
<text x="311.1" y="134">R</text>
<text x="313.2" y="136.2">1</text>
<text x="408.3" y="135.7">C</text>
<text x="227.6" y="139.5">14</text>
<text x="227.6" y="142">15</text>
<text x="236.2" y="140.5">gp11</text>
<text x="236.2" y="143">gp12</text>
<text x="166.7" y="147.1">20</text>
<text x="227.6" y="144.6">16</text>
<text x="227.6" y="147.1">17</text>
<text x="227.6" y="149.6">18</text>
<text x="236.2" y="148.1">gp14</text>
<text x="236.2" y="145.5">gp13</text>
<text x="166.7" y="152.2">21</text>
<text x="227.6" y="152.2">27</text>
<text x="227.6" y="154.7">28</text>
<text x="236.2" y="155.7">gp17</text>
<text x="236.2" y="150.6">gp15</text>
<text x="236.2" y="153.2">gp16</text>
<text x="227.6" y="157.3">29</text>
<text x="227.6" y="159.8">30</text>
<text x="236.2" y="158.2">gp18</text>
<text x="236.2" y="160.8">gp19</text>
<text x="166.7" y="164.9">26</text>
<text x="227.6" y="162.3">31</text>
<text x="227.6" y="164.9">32</text>
<text x="227.6" y="167.4">34</text>
<text x="236.2" y="163.3">gp20</text>
<text x="236.2" y="165.9">gp21</text>
<text x="227.6" y="170">35</text>
<text x="227.6" y="172.5">36</text>
<text x="236.2" y="170.9">gp23</text>
<text x="236.2" y="173.5">gp24</text>
<text x="236.2" y="168.4">gp22</text>
<text x="166.7" y="176.3">24</text>
<text x="166.7" y="178.9">25</text>
<text x="227.6" y="175">37</text>
<text x="236.2" y="176">gp25</text>
<text x="276.5" y="179.8">gp13</text>
<text x="276.5" y="174.8">gp11</text>
<text x="276.5" y="177.3">gp12</text>
<text x="10.3" y="185.7">D</text>
<text x="227.6" y="180.1">38</text>
<text x="227.6" y="182.7">39</text>
<text x="227.6" y="185.2">40</text>
<text x="276.5" y="184.9">gp15</text>
<text x="276.5" y="182.4">gp14</text>
<text x="408.3" y="185.7">D</text>
<text x="227.6" y="187.7">41</text>
<text x="276.5" y="187.5">gp16</text>
<text x="276.5" y="190">gp17</text>
<text x="185.2" y="195.3" transform="rotate(-90 185.2 195.3)">19</text>
<text x="197.9" y="195.3" transform="rotate(-90 197.9 195.3)">57</text>
<text x="276.5" y="192.5">gp18</text>
<text x="276.5" y="195.1">gp19</text>
<text x="276.5" y="197.6">gp20</text>
<text x="276.5" y="202.7">gp22</text>
<text x="276.5" y="200.2">gp21</text>
<text x="276.5" y="207.8">gp24</text>
<text x="276.5" y="205.2">gp23</text>
<text x="276.5" y="210.3">gp25</text>
<text x="10.4" y="235.7">E</text>
<text x="408.4" y="235.7">E</text>
<text x="10.4" y="285.7">F</text>
<text x="35" y="286.7">1</text>
<text x="85" y="286.7">2</text>
<text x="135" y="286.7">3</text>
<text x="185" y="286.7">4</text>
<text x="235" y="286.7">5</text>
<text x="285" y="286.7">6</text>
<text x="335" y="286.7">7</text>
<text x="385" y="286.7">8</text>
<text x="408.4" y="285.7">F</text>
</g>
<g font-size="1.8" fill="#008484">
<text x="27.1" y="40">J1</text>
<text x="91.2" y="41.3">NCP1117-3.3_SOT223</text>
<text x="99.2" y="39">U1</text>
<text x="116.4" y="39.5">+3V3</text>
<text x="32.2" y="45.1">VBUS</text>
<text x="95.5" y="45.1">VI</text>
<text x="102.6" y="45.1">VO</text>
<text x="34.8" y="50.2">D+</text>
<text x="85.8" y="49">C19</text>
<text x="85.8" y="51.3">10u</text>
<text x="101" y="49.3" transform="rotate(-90 101 49.3)">GND</text>
<text x="121.3" y="49">C20</text>
<text x="121.4" y="51.3">10u</text>
<text x="31.1" y="56.2" transform="rotate(-90 31.1 56.2)">Shield</text>
<text x="33.7" y="56.2" transform="rotate(-90 33.7 56.2)">GND</text>
<text x="35.3" y="55.3">ID</text>
<text x="76.8" y="56.6">GND</text>
<text x="94.6" y="55.3">GND</text>
<text x="112.3" y="56.6">GND</text>
<text x="176.1" y="56">+1V1</text>
<text x="212.9" y="56">+3V3</text>
<text x="35" y="60.4">USB_B_Micro</text>
<text x="160.6" y="65.5">C6</text>
<text x="172" y="65.5">C7</text>
<text x="226.6" y="65.5">C9</text>
<text x="238.2" y="65.5">C11</text>
<text x="249.6" y="65.5">C12</text>
<text x="261" y="65.5">C13</text>
<text x="272.5" y="65.5">C14</text>
<text x="283.9" y="65.5">C15</text>
<text x="295.3" y="65.5">C16</text>
<text x="28.6" y="67.3">GND</text>
<text x="160.9" y="67.9">100n</text>
<text x="172.3" y="67.9">100n</text>
<text x="226.9" y="67.9">100n</text>
<text x="238.3" y="67.9">100n</text>
<text x="249.8" y="67.9">100n</text>
<text x="261.2" y="67.9">100n</text>
<text x="272.6" y="67.9">100n</text>
<text x="284" y="67.9">100n</text>
<text x="295.5" y="67.9">100n</text>
<text x="155.6" y="77.5">GND</text>
<text x="172" y="80.8">C8</text>
<text x="172.1" y="83.1">1u</text>
<text x="226.7" y="83.1">1u</text>
<text x="226.7" y="80.8">C10</text>
<text x="290.3" y="78.7">GND</text>
<text x="167.1" y="91.4">GND</text>
<text x="169" y="95.9">U3</text>
<text x="221.7" y="91.4">GND</text>
<text x="244" y="91.9">R3</text>
<text x="244.1" y="94.2">27</text>
<text x="373.7" y="94.7">J7</text>
<text x="77" y="96.6">+3V3</text>
<text x="244" y="99.7">R4</text>
<text x="367.9" y="97.2">Eurorack Power</text>
<text x="88.2" y="106.2">C5</text>
<text x="178.4" y="102.6" transform="rotate(-90 178.4 102.6)">DVDD</text>
<text x="181" y="102.6" transform="rotate(-90 181 102.6)">DVDD</text>
<text x="189.9" y="105.3" transform="rotate(-90 189.9 105.3)">VREG_IN</text>
<text x="194.9" y="103.2" transform="rotate(-90 194.9 103.2)">IOVDD</text>
<text x="197.5" y="103.2" transform="rotate(-90 197.5 103.2)">IOVDD</text>
<text x="200" y="103.2" transform="rotate(-90 200 103.2)">IOVDD</text>
<text x="202.6" y="103.2" transform="rotate(-90 202.6 103.2)">IOVDD</text>
<text x="205.1" y="103.2" transform="rotate(-90 205.1 103.2)">IOVDD</text>
<text x="207.6" y="103.2" transform="rotate(-90 207.6 103.2)">IOVDD</text>
<text x="211.5" y="106" transform="rotate(-90 211.5 106)">USB_VDD</text>
<text x="215.3" y="107.4" transform="rotate(-90 215.3 107.4)">ADC_AVDD</text>
<text x="218.8" y="104.8">USB_DM</text>
<text x="219.1" y="102.3">USB_DP</text>
<text x="244.1" y="102.3">27</text>
<text x="65.4" y="112.3">DNF</text>
<text x="65.5" y="110">R2</text>
<text x="86.9" y="113.7">GND</text>
<text x="88.5" y="108.5">100n</text>
<text x="169.9" y="113.7">QSPI_SS</text>
<text x="186.1" y="108.5" transform="rotate(-90 186.1 108.5)">VREG_VOUT</text>
<text x="220.9" y="112.4">GPIO0</text>
<text x="68.7" y="118.8">U2</text>
<text x="169.9" y="117.5">QSPI_SD0</text>
<text x="220.9" y="115">GPIO1</text>
<text x="220.9" y="117.5">GPIO2</text>
<text x="308.3" y="117.5">D16</text>
<text x="24.4" y="122.6">J2</text>
<text x="47.1" y="121.1">R1</text>
<text x="47.3" y="123.5">1k</text>
<text x="79.4" y="124.9" transform="rotate(-90 79.4 124.9)">VCC</text>
<text x="82.6" y="123.9">DI(IO0)</text>
<text x="169.9" y="125.1">QSPI_SD3</text>
<text x="169.9" y="122.6">QSPI_SD2</text>
<text x="169.9" y="120.1">QSPI_SD1</text>
<text x="220.9" y="120.1">GPIO3</text>
<text x="220.9" y="122.6">GPIO4</text>
<text x="220.9" y="125.1">GPIO5</text>
<text x="305.7" y="120.1">LED_RGB</text>
<text x="358.7" y="120.1">GND</text>
<text x="69.1" y="126.4">~{CS}</text>
<text x="69.1" y="131.5">CLK</text>
<text x="81.7" y="126.4">DO(IO1)</text>
<text x="85.5" y="131.5">IO2</text>
<text x="169.9" y="128.9">QSPI_SCLK</text>
<text x="220.9" y="127.7">GPIO6</text>
<text x="220.9" y="130.2">GPIO7</text>
<text x="282.7" y="127.7">100r</text>
<text x="282.7" y="130.2">100r</text>
<text x="287.9" y="127.7">R38</text>
<text x="287.9" y="130.2">R39</text>
<text x="20.2" y="132.8">Conn_01x02</text>
<text x="31.2" y="134.6">GND</text>
<text x="79.4" y="135.4" transform="rotate(-90 79.4 135.4)">GND</text>
<text x="85.5" y="134">IO3</text>
<text x="219.9" y="137.8">GPIO10</text>
<text x="220.9" y="132.8">GPIO8</text>
<text x="220.9" y="135.3">GPIO9</text>
<text x="282.7" y="132.8">330r</text>
<text x="287.9" y="132.8">R40</text>
<text x="360.2" y="132.2">+3V3</text>
<text x="73" y="141.6">GND</text>
<text x="80.7" y="139.1">W25Q128JVS</text>
<text x="219.9" y="140.4">GPIO11</text>
<text x="219.9" y="142.9">GPIO12</text>
<text x="365.2" y="141.7">C17</text>
<text x="169.9" y="148">XIN</text>
<text x="219.9" y="145.5">GPIO13</text>
<text x="219.9" y="148">GPIO14</text>
<text x="356.2" y="149.3">GND</text>
<text x="365.2" y="144.1">10u</text>
<text x="169.9" y="153.1">XOUT</text>
<text x="219.9" y="150.5">GPIO15</text>
<text x="219.9" y="153.1">GPIO16</text>
<text x="219.9" y="155.6">GPIO17</text>
<text x="219.9" y="158.2">GPIO18</text>
<text x="219.9" y="160.7">GPIO19</text>
<text x="169.9" y="165.8">RUN</text>
<text x="219.9" y="163.2">GPIO20</text>
<text x="219.9" y="165.8">GPIO21</text>
<text x="219.9" y="168.3">GPIO22</text>
<text x="219.9" y="170.9">GPIO23</text>
<text x="219.9" y="173.4">GPIO24</text>
<text x="169.9" y="177.2">SWCLK</text>
<text x="169.9" y="179.7">SWD</text>
<text x="219.9" y="175.9">GPIO25</text>
<text x="291" y="174.7">D1</text>
<text x="291" y="177.2">D2</text>
<text x="291" y="179.7">D3</text>
<text x="295.4" y="174.7">LED</text>
<text x="295.4" y="177.2">LED</text>
<text x="295.4" y="179.7">LED</text>
<text x="314.4" y="177.2">100r</text>
<text x="314.4" y="174.7">100r</text>
<text x="314.4" y="179.7">100r</text>
<text x="319.7" y="177.2">R24</text>
<text x="319.7" y="174.7">R23</text>
<text x="319.7" y="179.7">R25</text>
<text x="332.8" y="174.7">GND</text>
<text x="332.8" y="177.2">GND</text>
<text x="332.8" y="179.7">GND</text>
<text x="214.1" y="181">GPIO26_ADC0</text>
<text x="214.1" y="183.6">GPIO27_ADC1</text>
<text x="291" y="182.3">D4</text>
<text x="291" y="184.8">D5</text>
<text x="295.4" y="182.3">LED</text>
<text x="295.4" y="184.8">LED</text>
<text x="314.4" y="184.8">100r</text>
<text x="314.4" y="182.3">100r</text>
<text x="319.7" y="184.8">R27</text>
<text x="319.7" y="182.3">R26</text>
<text x="332.8" y="182.3">GND</text>
<text x="332.8" y="184.8">GND</text>
<text x="214.1" y="186.1">GPIO28_ADC2</text>
<text x="214.1" y="188.6">GPIO29_ADC3</text>
<text x="291" y="187.4">D6</text>
<text x="291" y="189.9">D7</text>
<text x="295.4" y="187.4">LED</text>
<text x="295.4" y="189.9">LED</text>
<text x="314.4" y="189.9">100r</text>
<text x="314.4" y="187.4">100r</text>
<text x="319.7" y="189.9">R29</text>
<text x="319.7" y="187.4">R28</text>
<text x="332.8" y="187.4">GND</text>
<text x="332.8" y="189.9">GND</text>
<text x="186.1" y="192.1" transform="rotate(-90 186.1 192.1)">TESTEN</text>
<text x="198.8" y="192.1" transform="rotate(-90 198.8 192.1)">GND</text>
<text x="219.1" y="196.3">RP2040</text>
<text x="290.5" y="197.5">D10</text>
<text x="291" y="192.4">D8</text>
<text x="291" y="195">D9</text>
<text x="295.4" y="197.5">LED</text>
<text x="295.4" y="192.4">LED</text>
<text x="295.4" y="195">LED</text>
<text x="314.4" y="195">100r</text>
<text x="314.4" y="197.5">100r</text>
<text x="314.4" y="192.4">100r</text>
<text x="319.7" y="195">R31</text>
<text x="319.7" y="197.5">R32</text>
<text x="319.7" y="192.4">R30</text>
<text x="332.8" y="195">GND</text>
<text x="332.8" y="197.5">GND</text>
<text x="332.8" y="192.4">GND</text>
<text x="183.6" y="203.2">GND</text>
<text x="196.3" y="203.2">GND</text>
<text x="290.5" y="200.1">D11</text>
<text x="290.5" y="202.6">D12</text>
<text x="295.4" y="200.1">LED</text>
<text x="295.4" y="202.6">LED</text>
<text x="314.4" y="202.6">100r</text>
<text x="314.4" y="200.1">100r</text>
<text x="319.7" y="202.6">R34</text>
<text x="319.7" y="200.1">R33</text>
<text x="332.8" y="202.6">GND</text>
<text x="332.8" y="200.1">GND</text>
<text x="290.5" y="205.1">D13</text>
<text x="290.5" y="207.7">D14</text>
<text x="295.4" y="205.1">LED</text>
<text x="295.4" y="207.7">LED</text>
<text x="314.4" y="205.1">100r</text>
<text x="314.4" y="207.7">100r</text>
<text x="319.7" y="205.1">R35</text>
<text x="319.7" y="207.7">R36</text>
<text x="332.8" y="205.1">GND</text>
<text x="332.8" y="207.7">GND</text>
<text x="290.5" y="210.2">D15</text>
<text x="295.4" y="210.2">LED</text>
<text x="314.4" y="210.2">100r</text>
<text x="319.7" y="210.2">R37</text>
<text x="332.8" y="210.2">GND</text>
<text x="61.9" y="216.6">ABLS-12.000MHZ-B4-T</text>
<text x="136.7" y="217.4">input_protection</text>
<text x="169.7" y="217.4">outPutLevelShift</text>
<text x="50.3" y="224.8" transform="rotate(-90 50.3 224.8)">27p</text>
<text x="52.6" y="223.8" transform="rotate(-90 52.6 223.8)">C2</text>
<text x="69.5" y="223">Y1</text>
<text x="82.7" y="224">R5</text>
<text x="82.8" y="226.3">1k</text>
<text x="42.6" y="236.2">GND</text>
<text x="50.3" y="234.9" transform="rotate(-90 50.3 234.9)">27p</text>
<text x="52.6" y="234" transform="rotate(-90 52.6 234)">C3</text>
<text x="136.1" y="236.4">rtc</text>
<text x="169.6" y="235.9">power_protection</text>
<text x="254.2" y="258.6">H1</text>
<text x="254.2" y="263.7">H2</text>
<text x="254.6" y="260.9">MountingHole</text>
<text x="254.2" y="268.7">H3</text>
<text x="254.6" y="266">MountingHole</text>
<text x="254.2" y="273.8">H4</text>
<text x="254.6" y="271.1">MountingHole</text>
<text x="254.6" y="276.1">MountingHole</text>
</g>
<g font-size="1.8">
<text x="42.5" y="49.3">USB_D+</text>
<text x="42.9" y="51.8">USB_D-</text>
<text x="255.9" y="96.3">USB_D+</text>
<text x="256.3" y="103.9">USB_D-</text>
<text x="152.4" y="112.8">QSPI_SS</text>
<text x="239.7" y="111.5">GPIO0</text>
<text x="152.4" y="119.2">QSPI_SD1</text>
<text x="152.4" y="116.6">QSPI_SD0</text>
<text x="239.7" y="119.2">GPIO3</text>
<text x="239.7" y="116.6">GPIO2</text>
<text x="239.7" y="114.1">GPIO1</text>
<text x="31.7" y="125.5">~{USB_BOOT}</text>
<text x="54.6" y="125.5">QSPI_SS</text>
<text x="99.3" y="123">QSPI_SD0</text>
<text x="99.3" y="125.5">QSPI_SD1</text>
<text x="152.4" y="124.2">QSPI_SD3</text>
<text x="152.4" y="121.7">QSPI_SD2</text>
<text x="54.6" y="130.6">QSPI_SCLK</text>
<text x="99.3" y="130.6">QSPI_SD2</text>
<text x="152.4" y="128">QSPI_SCLK</text>
<text x="99.3" y="133.1">QSPI_SD3</text>
<text x="152.4" y="147.1">XIN</text>
<text x="152.4" y="152.2">XOUT</text>
<text x="152.4" y="164.9">RUN</text>
<text x="152.4" y="178.8">SWD</text>
<text x="152.4" y="176.3">SWCLK</text>
<text x="232.9" y="185.2">GPIO28_ADC2</text>
<text x="232.9" y="182.7">GPIO27_ADC1</text>
<text x="232.9" y="187.7">GPIO29_ADC3</text>
<text x="94.8" y="218.2">XIN</text>
<text x="92.9" y="228.4">XOUT</text>
</g>
<g font-size="1.8" fill="#0000c2">
<text x="120.6" y="82.3">Make sure C8 is close to pin 45 of RP2040</text>
<text x="231.1" y="83.6">Make sure C10 is close to pin 44 of RP2040</text>
<text x="252.7" y="100.1">Make sure R3 and R4 are close to RP2040</text>
<text x="266.7" y="141.2">DAY OF WEEK</text>
<text x="266.7" y="143.3">INDICATION LEDS</text>
<text x="266.7" y="161.1">MOON INDICATION LEDS</text>
</g>
<g font-size="1.8" fill="#848400">
<text x="137.5" y="232.1">File: input_protection.kicad_sch</text>
<text x="170.5" y="232.1">File: outPutLevelShift.kicad_sch</text>
<text x="137" y="251.2">File: rtc.kicad_sch</text>
<text x="170.5" y="251.2">File: power_protection.kicad_sch</text>
</g>
</svg>
